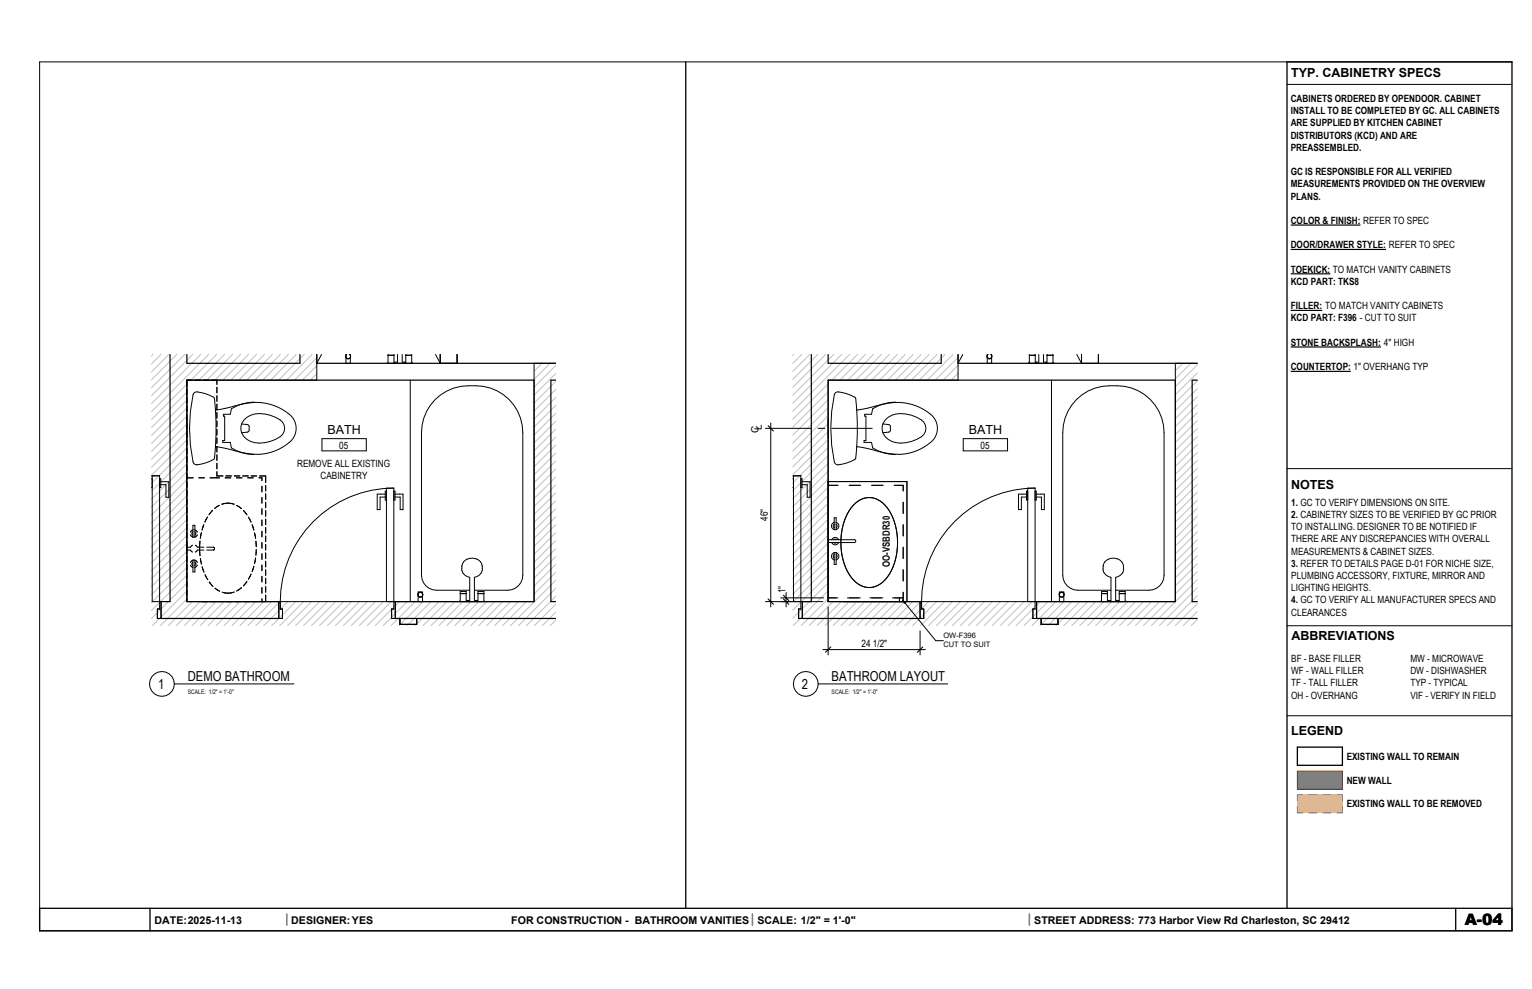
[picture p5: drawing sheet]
<svg xmlns="http://www.w3.org/2000/svg" width="432mm" height="279mm" viewBox="0 0 432 279" stroke-linecap="round" stroke-linejoin="round" font-family="sans-serif">
<g fill="none" stroke="#000" stroke-width=".28">
<path d="M89.3 100v7.2h-36.6v62.5h97.9v-67.2h6.2M90.7 100l-1.4 2.5M97.6 100v.3l.2-.3a.68 .68 0 0 0-.1 1 .68 .68 0 0 0 1 0 .68 .68 0 0 0-.1-1l.2 .2v-.2M109.4 100v2.4h-.1M111.1 100v2.4h.2M112.1 100v2.2h-.7M113.4 100v2.2h.8M114.4 100v2.4h-.1M116.1 100v2.4h.2M122.8 100l1.4 2.5M270.2 100v7.2h-36.6v62.5h97.9v-67.2h6.2M271.6 100l-1.4 2.5"/>
<path d="M278.4 100v.3l.2-.3a.68 .68 0 0 0 0 1 .68 .68 0 0 0 1 0 .68 .68 0 0 0-.1-1l.2 .2v-.2M290.3 100v2.4l-.2 .1 7.1-.1M292 100v2.4h.2M293 100v2.2h-.8M294.3 100v2.2h.8M295.3 100v2.4h-.2M297 100v2.4h.2M303.7 100l1.3 2.5M305 100v2.5M309.8 100v2.5h-4.8M54.7 110.9l.4-.3a9.3 9.3 0 0 1 5.4 1.7l.3 3.4 2.9-.5a44.1 44.1 0 0 1 9.2-1.7 13.5 13.5 0 0 1 10 4.8 5.2 5.2 0 0 1-2.3 7.2 14.9 14.9 0 0 1-12.9 2l-4-1-2.9-.5-.3 3.3a8.7 8.7 0 0 1-5.4 1.7l-.4-.3a41 41 0 0 1 0-19.8zM60.8 115.5l.1 3.5-.1 7.2"/>
<path d="M61.2 107.2v1.2M61.2 109.2v1.6M61.2 111.6v1.6M61.2 114v1.6M61.2 116.4v1.6M61.2 118.8v1.5M68.1 119.6l1.7 .2a1.26 1.26 0 0 1 .5 1.6l-.5 .5-1.7 .2M68.8 118.5a6.8 6.8 0 0 1 7.4-1.4 5.3 5.3 0 0 1 3.9 2.8 3.2 3.2 0 0 1-2.5 4.1 7.6 7.6 0 0 1-8.8-.8 3.5 3.5 0 0 1 0-4.7zM71.7 113.4a12.4 12.4 0 0 0-6.4 1.9l-.4 1.6h-1.9v.5h.4v6.9h-.6v.5h2.1l.4 1.6a12.4 12.4 0 0 0 6.4 1.8M97.6 100.8a.68 .68 0 0 0 .6 .4 .68 .68 0 0 0 .6-.4v1.7h-1.2zM109.2 102.4h7.1M109.2 102.4h.1"/>
<path d="M109.4 100.2h.1M109.4 100.2h1.7M109.5 100.2h1.6M109.5 100.2h.1M111.1 100.2h.1M111.3 102.4h.1M111.3 102.2v.2M111.4 102.5h.1M111.3 102.2h.1M114.2 102.2h.1M114.2 102.4h.1M114.2 102.2v.2"/>
<path d="M114.3 102.4h-.1M114.4 100.2h1.7M114.5 100.2h.1M114.5 100.2h1.6M115.7 107.2v62.5h2.2M116.1 100.2h.1M116.3 102.4h.1M235.5 110.9l.5-.3a9.3 9.3 0 0 1 5.3 1.7l.3 3.4 3-.5a44.1 44.1 0 0 1 9.1-1.7 13.5 13.5 0 0 1 10 4.8 5.2 5.2 0 0 1-2.2 7.2 14.9 14.9 0 0 1-12.9 2l-4-1-3-.5-.3 3.3a8.7 8.7 0 0 1-5.3 1.7l-.5-.2a40.9 40.9 0 0 1 0-19.9zM241.6 115.5l.2 3.5-.2 7.2M249 119.6l1.7 .2M249.7 118.5a6.8 6.8 0 0 1 7.3-1.4 5.3 5.3 0 0 1 4 2.8 3.2 3.2 0 0 1-2.5 4.1 7.6 7.6 0 0 1-8.8-.8 3.5 3.5 0 0 1 0-4.7zM250.7 119.8a1.26 1.26 0 0 1 .4 1.6l-.4 .5"/>
<path d="M252.5 113.4a12.4 12.4 0 0 0-6.4 1.9l-.3 1.6h-1.9v.5h.3v6.9h-.5v.5h2.1l.3 1.6a12.4 12.4 0 0 0 6.4 1.8M278.4 100.8a.68 .68 0 0 0 .6 .4 .68 .68 0 0 0 .7-.4v1.7h-1.3zM290.3 100.2h.1M290.3 100.2h1.7M290.4 100.2h.1M291.9 100.2h.1M292 100.2h.1M292.2 102.4h.1M292.2 102.2v.2M292.2 102.5h.1M292.2 102.2h.1M295.1 102.2h.1"/>
<path d="M295.1 102.4h.1M295.1 102.2v.2M295.3 100.2h.1M295.3 100.2h1.7M295.4 100.2h.1M296.6 107.2v62.5h2.2M296.9 100.2h.1M297 100.2h.1M297.2 102.4h.1M42.7 135.1h.2M42.7 137.6h.2M42.9 134.2h2.1v37.6h-.6v2.7h1v-4.8h-2.5z"/>
<path d="M45 135.1h.3v2.5h-.3M45 134.2l-2.3 .1M45.3 135.9h2.3v4.4h-.8v-3.6h-1.5M52.7 134.8h1.8M56.1 134.8h1.6M59.3 134.8h2.6M61.2 133v1.3h1.7M61.2 121.1v1.6M61.2 123.5v1.6M61.2 125.9v1.6M61.2 128.3v1.6M61.2 130.7v1.6"/>
<path d="M63.5 134.8h1.6M63.7 134.3h1.6M66.1 134.3h1.6M66.7 134.8h1.6M68.4 134.3h1.6M69.9 134.8h1.5M70.8 134.3h1.6M73 134.8h.9v.8M73.2 134.3h1.7v1.8M73.9 137.2v1.6M74.9 136.9v1.6M74.9 139.3v1.6"/>
<path d="M108.7 139.4h-2.3v4.4h.8v-3.6h1.5M109 138.5h-.3v2.5h.3M111.1 137.7a32.1 32.1 0 0 0-32 34.1h.6v2.7h-1.1v-4.8M111.1 137.7v34.1h-.6v2.7h1v-4.8M111.1 137.7h-2.1v32M111.1 138.5h.3v2.5h-.3M111.4 139.4h2.3v4.4h-.8v-3.6h-1.5M223.6 135.1h.2M223.6 137.6h.2M223.8 134.2h2.1v37.6h-.6v2.7h1v-4.8h-2.5zM225.9 135.1h.3v2.5h-.3M225.9 134.2l-2.3 .1"/>
<path d="M226.2 135.9h2.3v4.4h-.8v-3.6h-1.5M233.6 135.8h22.2v33.9M233.6 136.9h2.7M239.5 136.9h3.2M245.9 136.9h3.1M250.7 121.9l-1.7 .2M252.2 136.9h2.5v1.6M289.5 139.4h-2.2v4.4h.8v-3.6h1.4M289.9 138.5h-.4v2.5h.4M291.9 137.7a32.1 32.1 0 0 0-32 34.1h.6v2.7h-1v-4.8M291.9 137.7v34.1h-.6v2.7h1.1v-4.8M291.9 138.5h.4v2.5h-.4"/>
<path d="M291.9 137.7h-2v32M292.3 139.4h2.2v4.4h-.8v-3.6h-1.4M52.7 155.2h1l.6 .5M53.7 150.9l.7 .6M53.7 159.4l.7 .7M54.3 153.8l-.6 .6h-1M54.4 151.5v-3.3h.6v3.3M54.4 158v3.3h.6v-3.3M54.4 151.5h.6M54.4 158h.6M54.4 158l-.7 .7M54.4 149.5l-.7 .6"/>
<path d="M54.4 150l-.3 .3v.4l.3 .3M54.4 158.5l-.3 .3v.4l.3 .3M55 149.5l.7 .6M55 150l.2 .3v.4l-.2 .3M55 158.5l.2 .3v.4l-.2 .3M55 158l.7 .7M55.1 153.8l.6 .6h1.8M55.7 159.4l-.7 .7M55.7 150.9l-.7 .6M56.4 152.6v4.2M56.5 157.6l.3 1.5M56.8 150.3l-.3 1.5"/>
<path d="M57 159.9l.5 1.5M57.5 148l-.5 1.5M57.5 155.2h-1.8l-.6 .5M58.3 154.4h1.9l.3 .4-.3 .3-1.9 .1M58.5 145.9l-.7 1.4M60 144l-1 1.2M61.8 142.5l-1.3 .9M62.6 142.2h.1a5 5 0 0 1 3.3 0M66.8 142.6l1.3 .8M68.1 143.4h.1M68.6 144l1 1.2M70.1 145.9l.7 1.4"/>
<path d="M71.1 148l.5 1.5M71.6 159.7l-.5 1.5M71.8 150.3l.3 1.6M72.1 157.4l-.3 1.6M72.2 152.6l.1 1.6M72.3 155l-.1 1.6M73.9 140.3v1.6M73.9 143.5v1.6M73.9 146.7v1.6M73.9 149.9v1.6M73.9 153v1.6M73.9 156.2v1.6"/>
<path d="M73.9 159.4v1.6M74.9 141.7v1.6M74.9 144v1.6M74.9 146.4v1.6M74.9 148.8v1.6M74.9 151.2v1.6M74.9 153.6v1.6M74.9 156v1.5M74.9 158.3v1.6M233.6 152.2h7.4l.4 .4-.4 .4h-7.4M234.6 153a1.05 1.05 0 0 0 1 .7 1.05 1.05 0 0 0 .9-.7M234.6 152.2a1.05 1.05 0 0 1 1-.6 1.05 1.05 0 0 1 .9 .6"/>
<path d="M235.1 153l.3 .2 .6-.2M235.1 152.2l.3-.1 .6 .1M235.3 155.9a1.05 1.05 0 0 0-.8 1 1.05 1.05 0 0 0 .8 1M235.3 155.9v3.3h.5v-3.3M235.3 155.9h.5M235.3 147.4a1.05 1.05 0 0 0-.8 1 1.05 1.05 0 0 0 .8 1M235.3 147.9l-.3 .3v.4l.3 .3M235.3 156.4l-.3 .3v.4l.3 .3M235.3 146.1h.5v3.3h-.5zM235.8 147.4a1.05 1.05 0 0 1 .8 1 1.05 1.05 0 0 1-.8 1M235.8 147.9l.3 .3v.4l-.3 .3M235.8 156.4l.3 .3v.4l-.3 .3"/>
<path d="M235.8 155.9a1.05 1.05 0 0 1 .8 1 1.05 1.05 0 0 1-.8 1M240.7 142.5a5.8 5.8 0 0 1 9.5 .7 17.9 17.9 0 0 1 0 19.7 5.9 5.9 0 0 1-10.1 0 17.9 17.9 0 0 1 0-19.7zM254.7 141.7v3.1M254.7 148v3.2M254.7 154.4v3.1M57.8 162.1l.8 1.4M59 164.2l1.1 1.2M60.6 165.9l1.4 .9M66 167l-.2 .1a5.1 5.1 0 0 1-3.1 0M68.1 165.8l-1.3 .9M68.1 165.8h.1M69.6 164l-1 1.3"/>
<path d="M70.8 162l-.7 1.4M73.9 162.6v1.6M73.9 165.7v1.6M73.9 168.9v.8M74.9 160.7v1.6M74.9 163.1v1.6M74.9 165.5v1.6M74.9 167.9v1.8M112.8 174.5h4.7v1.6h-4.7zM117.9 167h1.3v.5a.68 .68 0 0 0-.7-.4 .68 .68 0 0 0-.6 .4zM117.9 169.7v-1.7a.68 .68 0 0 0 .6 .4 .68 .68 0 0 0 .7-.4v1.7M119.2 169.7h10.4"/>
<path d="M129.6 169.6v.1M129.8 167.5h1.7M129.8 167.4h.1M129.8 167.4h1.7M129.9 167.4v.1M131.4 167.4v.1M131.5 167.4h.1M131.7 169.6h-.2v-2.7h-1.7v2.7h-.2M131.7 169.7v-.3h.8v-6.5a2.79 2.79 0 0 1-2.1-3.7 2.79 2.79 0 0 1 3.9-1.6 2.72 2.72 0 0 1 1.7 2.8 2.72 2.72 0 0 1-2.2 2.5v6.5h.8v.3M132.5 166.5h-9.4a4.2 4.2 0 0 1-4.2-4.2v-40.3a13.5 13.5 0 0 1 15.3-13.2 13.2 13.2 0 0 1 13.3 13.2v40.3a4.2 4.2 0 0 1-4.3 4.2h-9.4M134.6 169.6h.1M134.6 169.6h.2v-2.7h1.7v2.7h.2"/>
<path d="M134.8 167.5h1.7M134.8 167.4h.1M134.8 167.4h1.7M134.9 167.4v.1M136.4 167.4v.1M136.5 167.4h.1M136.7 169.7h13.9M136.7 169.6v.1M233.6 168.6h2.7M239 168.6h3.7M245.3 168.6h3.7M251.7 168.6h3"/>
<path d="M253.7 168.6v1.1M254.7 160.7v3.2M254.7 167.1v2.6M293.7 174.5h4.7v1.6h-4.7zM298.8 167h1.2v.5a.68 .68 0 0 0-.6-.4 .68 .68 0 0 0-.6 .4zM298.8 169.7v-1.7a.68 .68 0 0 0 .6 .4 .68 .68 0 0 0 .6-.4v1.7M300 169.7h10.5M310.5 169.6v.1M310.7 167.5h1.6M310.7 167.4h.1M310.7 167.4h1.6M310.7 167.4v.1"/>
<path d="M312.3 167.4v.1M312.3 167.4h.1M312.6 169.6h-.3v-2.7h-1.6v2.7h-.2M312.6 169.7v-.3h.7v-6.5a2.79 2.79 0 0 1-2-3.7 2.79 2.79 0 0 1 3.9-1.6 2.72 2.72 0 0 1 1.7 2.8 2.72 2.72 0 0 1-2.2 2.5v6.5h.7v.3M313.3 166.5h-9.3a4.2 4.2 0 0 1-4.3-4.2v-40.3a13.5 13.5 0 0 1 15.4-13.2 13.2 13.2 0 0 1 13.2 13.2v40.3a4.2 4.2 0 0 1-4.2 4.2h-9.4M315.5 169.6h.1M315.5 169.6h.2v-2.7h1.6v2.7h.3M315.7 167.5h1.6M315.7 167.4h.1M315.7 167.4h1.6M315.7 167.4v.1M317.3 167.4v.1"/>
<path d="M317.3 167.4h.1M317.6 169.7h13.9M317.6 169.6v.1"/>
<circle cx="118.6" cy="167.7" r=".68"/>
<circle cx="299.4" cy="167.7" r=".68"/>
</g>
<g fill="none" stroke="#c0c0c0" stroke-width=".28">
<path d="M43.1 100l-.4 .4M45.4 100l-2.7 2.7M47.6 100l-4.9 4.9M49.9 100l-7.2 7.1M52.1 100l-9.4 9.4M54.4 100l-11.7 11.6M56.6 100l-13.9 13.9M58.8 100l-16.1 16.1M61.1 100l-7.2 7.2M63.3 100l-7.2 7.2M65.6 100l-7.3 7.2M67.8 100l-7.2 7.2"/>
<path d="M70.1 100l-7.3 7.2M72.3 100l-7.2 7.2M74.6 100l-7.3 7.2M76.8 100l-7.2 7.2M79.1 100l-7.3 7.2M81.3 100l-7.2 7.2M83.5 100l-7.2 7.2M85.8 100l-7.3 7.2M88 100l-7.2 7.2M223.9 100l-.3 .3M226.1 100l-2.5 2.5M228.4 100l-4.8 4.8"/>
<path d="M230.6 100l-7 7M232.9 100l-9.3 9.3M235.1 100l-11.5 11.5M237.4 100l-13.8 13.7M239.6 100l-16 16M241.8 100l-7.2 7.2M244.1 100l-7.2 7.2M246.3 100l-7.2 7.2M248.6 100l-7.3 7.2M250.8 100l-7.2 7.2M253.1 100l-7.3 7.2M255.3 100l-7.2 7.2"/>
<path d="M257.6 100l-7.3 7.2M259.8 100l-7.2 7.2M262.1 100l-7.3 7.2M264.3 100l-7.2 7.2M266.5 100l-7.2 7.2M268.8 100l-7.3 7.2M52.7 108.4l-10 10M52.7 110.6l-10 10M52.7 112.9l-10 10M52.7 115.1l-10 10M52.7 117.4l-10 9.9M52.7 119.6l-10 10"/>
<path d="M89.3 100.9l-6.3 6.3M89.3 103.2l-4 4M89.3 105.4l-1.8 1.8M150.6 102.5h.1M152.9 102.5l-2.3 2.2M155.1 102.5l-4.5 4.5M156.8 103.1l-6.2 6.1M156.8 105.3l-6.2 6.2M156.8 107.5l-6.2 6.2M156.8 109.8l-6.2 6.2M156.8 112l-6.2 6.2M156.8 114.3l-6.2 6.2"/>
<path d="M156.8 116.5l-6.2 6.2M156.8 118.8l-6.2 6.1M233.6 108.3l-10 9.9M233.6 110.5l-10 10M233.6 112.8l-10 9.9M233.6 115l-10 10M233.6 117.2l-10 10M233.6 119.5l-10 10M270.2 100.8l-6.4 6.4M270.2 103.1l-4.2 4.1M270.2 105.3l-1.9 1.9M333.6 102.5l-2.1 2.1"/>
<path d="M335.9 102.5l-4.4 4.4M337.7 102.9l-6.2 6.2M337.7 105.2l-6.2 6.2M337.7 107.4l-6.2 6.2M337.7 109.7l-6.2 6.2M337.7 111.9l-6.2 6.2M337.7 114.1l-6.2 6.2M337.7 116.4l-6.2 6.2M337.7 118.6l-6.2 6.2M52.7 121.8l-10 10M52.7 124.1l-10 10M52.7 126.3l-10 10"/>
<path d="M52.7 128.6l-10 10M52.7 130.8l-10 10M52.7 133.1l-10 10M52.7 135.3l-10 10M52.7 137.6l-10 10M52.7 139.8l-10 10M156.8 121l-6.2 6.2M156.8 123.3l-6.2 6.1M156.8 125.5l-6.2 6.2M156.8 127.8l-6.2 6.1M156.8 130l-6.2 6.2M156.8 132.2l-6.2 6.2"/>
<path d="M156.8 134.5l-6.2 6.2M156.8 136.7l-6.2 6.2M156.8 139l-6.2 6.1M233.6 121.7l-10 10M233.6 124l-10 9.9M233.6 126.2l-10 10M233.6 128.5l-10 9.9M233.6 130.7l-10 10M233.6 133l-10 9.9M233.6 135.2l-10 10M233.6 137.4l-10 10M233.6 139.7l-10 10"/>
<path d="M337.7 120.9l-6.2 6.2M337.7 123.1l-6.2 6.2M337.7 125.4l-6.2 6.2M337.7 127.6l-6.2 6.2M337.7 129.9l-6.2 6.2M337.7 132.1l-6.2 6.2M337.7 134.4l-6.2 6.1M337.7 136.6l-6.2 6.2M337.7 138.8l-6.2 6.2M52.7 142.1l-10 9.9M52.7 144.3l-10 10M52.7 146.5l-10 10"/>
<path d="M52.7 148.8l-10 10M52.7 151l-10 10M52.7 153.3l-10 10M52.7 155.5l-10 10M52.7 157.8l-10 10M156.8 141.2l-6.2 6.2M156.8 143.5l-6.2 6.1M156.8 145.7l-6.2 6.2M156.8 148l-6.2 6.1M156.8 150.2l-6.2 6.2M156.8 152.4l-6.2 6.2M156.8 154.7l-6.2 6.2"/>
<path d="M156.8 156.9l-6.2 6.2M156.8 159.2l-6.2 6.2M233.6 141.9l-10 10M233.6 144.2l-10 10M233.6 146.4l-10 10M233.6 148.7l-10 9.9M233.6 150.9l-10 10M233.6 153.2l-10 9.9M233.6 155.4l-10 10M233.6 157.7l-10 9.9M233.6 159.9l-10 10M337.7 141.1l-6.2 6.2"/>
<path d="M337.7 143.3l-6.2 6.2M337.7 145.6l-6.2 6.2M337.7 147.8l-6.2 6.2M337.7 150.1l-6.2 6.2M337.7 152.3l-6.2 6.2M337.7 154.6l-6.2 6.2M337.7 156.8l-6.2 6.2M337.7 159l-6.2 6.2M52.7 160l-10 10M52.7 162.3l-10 9.9M52.7 164.5l-10 10M52.7 166.7l-9.7 9.8"/>
<path d="M52.7 169l-7.5 7.5M54.2 169.7l-6.7 6.8M56.5 169.7l-6.8 6.8M58.7 169.7l-6.8 6.8M61 169.7l-6.8 6.8M63.2 169.7l-6.8 6.8M65.5 169.7l-6.8 6.8M67.7 169.7l-6.8 6.8M69.9 169.7l-6.7 6.8M72.2 169.7l-6.8 6.8M74.4 169.7l-6.7 6.8M76.7 169.7l-6.8 6.8"/>
<path d="M78.9 169.7l-6.8 6.8M81.2 169.7l-6.8 6.8M83.4 169.7l-6.8 6.8M85.7 169.7l-6.8 6.8M87.9 169.7l-6.8 6.8M90.2 169.7l-6.8 6.8M92.4 169.7l-6.8 6.8M94.6 169.7l-6.7 6.8M96.9 169.7l-6.8 6.8M99.1 169.7l-6.7 6.8M101.4 169.7l-6.8 6.8M103.6 169.7l-6.8 6.8"/>
<path d="M105.9 169.7l-6.8 6.8M108.1 169.7l-6.8 6.8M110.4 169.7l-6.8 6.8M112.6 169.7l-6.8 6.8M114.8 169.7l-6.7 6.8M117.1 169.7l-6.8 6.8M119.3 169.7l-6.7 6.8M121.6 169.7l-6.8 6.8M123.8 169.7l-6.8 6.8M126.1 169.7l-6.8 6.8M128.3 169.7l-6.8 6.8M130.6 169.7l-6.8 6.8"/>
<path d="M132.8 169.7l-6.8 6.8M135 169.7l-6.7 6.8M137.3 169.7l-6.8 6.8M139.5 169.7l-6.7 6.8M141.8 169.7l-6.8 6.8M144 169.7l-6.8 6.8M146.3 169.7l-6.8 6.8M148.5 169.7l-6.8 6.8M156.8 161.4l-6.2 6.2M156.8 163.7l-12.8 12.8M156.8 165.9l-10.6 10.6M156.8 168.2l-8.3 8.3"/>
<path d="M156.8 170.4l-6.1 6.1M156.8 172.6l-3.8 3.9M156.8 174.9l-1.6 1.6M233.6 162.1l-10 10M233.6 164.4l-10 10M233.6 166.6l-9.9 9.9M233.6 168.9l-7.6 7.6M235 169.7l-6.8 6.8M237.2 169.7l-6.7 6.8M239.5 169.7l-6.8 6.8M241.7 169.7l-6.8 6.8M244 169.7l-6.8 6.8"/>
<path d="M246.2 169.7l-6.8 6.8M248.5 169.7l-6.8 6.8M250.7 169.7l-6.8 6.8M252.9 169.7l-6.7 6.8M255.2 169.7l-6.8 6.8M257.4 169.7l-6.7 6.8M259.7 169.7l-6.8 6.8M261.9 169.7l-6.8 6.8M264.2 169.7l-6.8 6.8M266.4 169.7l-6.8 6.8M268.7 169.7l-6.8 6.8M270.9 169.7l-6.8 6.8"/>
<path d="M273.2 169.7l-6.8 6.8M275.4 169.7l-6.8 6.8M277.6 169.7l-6.7 6.8M279.9 169.7l-6.8 6.8M282.1 169.7l-6.7 6.8M284.4 169.7l-6.8 6.8M286.6 169.7l-6.8 6.8M288.9 169.7l-6.8 6.8M291.1 169.7l-6.8 6.8M293.4 169.7l-6.8 6.8M295.6 169.7l-6.8 6.8M297.8 169.7l-6.7 6.8"/>
<path d="M300.1 169.7l-6.8 6.8M302.3 169.7l-6.7 6.8M304.6 169.7l-6.8 6.8M306.8 169.7l-6.8 6.8M309.1 169.7l-6.8 6.8M311.3 169.7l-6.8 6.8M313.6 169.7l-6.8 6.8M315.8 169.7l-6.8 6.8M318.1 169.7l-6.8 6.8M320.3 169.7l-6.8 6.8M322.5 169.7l-6.7 6.8M324.8 169.7l-6.8 6.8"/>
<path d="M327 169.7l-6.8 6.8M329.3 169.7l-6.8 6.8M337.7 161.3l-6.2 6.2M337.7 163.5l-13 13M337.7 165.8l-10.7 10.7M337.7 168l-8.5 8.5M337.7 170.3l-6.2 6.2M337.7 172.5l-4 4M337.7 174.8l-1.7 1.7"/>
</g>
<path d="M48 100v69.7h-2.6v4.8h33.2v-4.8h-25.9v-62.5h97.9v62.5h-39.1v4.8h45.3M52.7 100v2.5h31.9v-2.5M89.3 100v2.5h67.5M124.2 100v2.5M128.9 100v2.5M228.8 100v69.7h-2.5v4.8h33.2v-4.8h-25.9v-62.5h97.9v62.5h-39.1v4.8h45.3M233.6 100v2.5h31.9v-2.5M270.2 100v2.5h67.5M156.8 107.2h-1.4v62.5h1.4M337.7 107.2h-1.5v62.5h1.5" fill="none" stroke="#000" stroke-width=".34"/>
<path d="M90.8 123.7h12.5v3.5h-12.5z" fill="#fff"/>
<path d="M90.8 123.7h12.5v3.5h-12.5z" fill="none" stroke="#000" stroke-width=".28"/>
<path d="M271.7 123.7h12.5v3.5h-12.5z" fill="#fff"/>
<g fill="none" stroke="#000" stroke-width=".28">
<path d="M217.4 119.3v51.9M215.9 120.8h12.9M230.7 120.8h2M234.6 120.8h11.4M271.7 123.7h12.5v3.5h-12.5zM215.9 169.7h16.2M220.2 168.6h12.1M221.7 167.1v4.1M233.6 171.2v13.5M254.6 169.3l.8 .7-.3 .2zM254.6 169.3l9.3 11.4h2.2M259.5 177.9v6.8"/>
<path d="M232.1 183.2h28.9"/>
</g>
<path d="M216.6 120.1l1.5 1.5M216.6 169l1.5 1.5M221 169l1.5 1.5M221 167.9l1.5 1.5M234.3 182.5l-1.5 1.5M260.3 182.5l-1.5 1.5" fill="none" stroke="#000" stroke-width=".3"/>
<path d="M254.6 169.3l.8 .7-.3 .2z" fill="#000"/>
<path d="M365.9 210.7h12.7v5.2h-12.7z" fill="#fff"/>
<path d="M365.9 210.7h12.7v5.2h-12.7z" fill="none" stroke="#000" stroke-width=".37"/>
<path d="M365.9 217.5h12.7v5.1h-12.7z" fill="#808080"/>
<path d="M365.9 217.5h12.7v5.1h-12.7z" fill="none" stroke="#f00" stroke-width=".28"/>
<path d="M365.9 224.2h12.7v5.1h-12.7z" fill="#ffb76f"/>
<path d="M365.9 227.5v1.8h1.6M367.5 224.2h-1.6v1.8M369.1 224.2h2.4M369.1 229.3h2.4M373.1 224.2h2.3M373.1 229.3h2.3M377 224.2h1.6v1.8M378.6 227.5v1.8h-1.6" fill="none" stroke="#808080" stroke-width=".28"/>
<g fill="none" stroke="#000" stroke-width=".28">
<path d="M426.4 17.5h-415.2v245.1h415.2M363 23.8h63.4M363 132.2h63.4M363 176.5h63.4M49.2 192.9h33.7M230.8 192.9h36.5M363 201.9h63.4"/>
<circle cx="45.7" cy="192.9" r="3.5"/>
<circle cx="227.3" cy="192.9" r="3.5"/>
</g>
<path d="M193.4 17.5v238.7M42.3 256.2v6.4M363 256.2v-238.7h63.4v245.1h-415.2v-6.4h415.2M410.6 256.2v6.4" fill="none" stroke="#000" stroke-width=".37"/>
<path d="M80.9 257.8v3.2M212.2 257.8v3.2M290.3 257.8v3.2" fill="none" stroke="#808080" stroke-width=".45"/>
<path d="M364 63.5h19.7M364 70.4h26.9M364 77.2h11.2M364 87.6h8.9M364 97.9h25.5M364 104.8h17" fill="none" stroke="#000" stroke-width=".33"/>
<text font-size="4.4" x="413.1" y="261">A-04</text>
<g font-size="3.9">
<text x="53" y="192">DEMO BATHROOM</text>
<text x="234.6" y="192">BATHROOM LAYOUT</text>
<text x="44.6" y="194.3">1</text>
<text x="226.2" y="194.3">2</text>
</g>
<g font-size="3.5">
<text x="364.2" y="21.8">TYP. CABINETRY SPECS</text>
<text x="92.4" y="122.5">BATH</text>
<text x="273.2" y="122.5">BATH</text>
<text x="364.2" y="138">NOTES</text>
<text x="364.2" y="180.6">ABBREVIATIONS</text>
<text x="364.2" y="207.2">LEGEND</text>
</g>
<g font-size="3">
<text x="43.6" y="260.5">DATE:2025-11-13</text>
<text x="82.2" y="260.5">DESIGNER:YES</text>
<text x="144.2" y="260.5">FOR CONSTRUCTION - BATHROOM VANITIES</text>
<text x="213.6" y="260.5">SCALE: 1/2&quot; = 1'-0&quot;</text>
<text x="291.7" y="260.5">STREET ADDRESS: 773 Harbor View Rd Charleston, SC 29412</text>
</g>
<g font-size="2.8">
<text x="364" y="28.8">CABINETS ORDERED BY OPENDOOR. CABINET</text>
<text x="364" y="32.2">INSTALL TO BE COMPLETED BY GC. ALL CABINETS</text>
<text x="364" y="35.6">ARE SUPPLIED BY KITCHEN CABINET</text>
<text x="364" y="39.1">DISTRIBUTORS (KCD) AND ARE</text>
<text x="364" y="42.5">PREASSEMBLED.</text>
<text x="364" y="49.4">GC IS RESPONSIBLE FOR ALL VERIFIED</text>
<text x="364" y="52.8">MEASUREMENTS PROVIDED ON THE OVERVIEW</text>
<text x="364" y="56.3">PLANS.</text>
<text x="364" y="63.2">COLOR &amp; FINISH: REFER TO SPEC</text>
<text x="364" y="70">DOOR/DRAWER STYLE: REFER TO SPEC</text>
<text x="364" y="76.9">TOEKICK: TO MATCH VANITY CABINETS</text>
<text x="364" y="80.4">KCD PART: TKS8</text>
<text x="364" y="87.2">FILLER: TO MATCH VANITY CABINETS</text>
<text x="364" y="90.7">KCD PART: F396 - CUT TO SUIT</text>
<text x="364" y="97.6">STONE BACKSPLASH: 4&quot; HIGH</text>
<text x="364" y="104.4">COUNTERTOP: 1&quot; OVERHANG TYP</text>
<text x="214" y="122.1" transform="rotate(-90 214 122.1)">C</text>
<text x="214.8" y="121.4" transform="rotate(-90 214.8 121.4)">L</text>
<text x="83.8" y="131.7">REMOVE ALL EXISTING</text>
<text x="95.7" y="126.5">05</text>
<text x="276.6" y="126.5">05</text>
<text x="90.4" y="135.2">CABINETRY</text>
<text x="364.2" y="142.7">1. GC TO VERIFY DIMENSIONS ON SITE.</text>
<text x="216.5" y="146.9" transform="rotate(-90 216.5 146.9)">46&quot;</text>
<text x="364.2" y="146.1">2. CABINETRY SIZES TO BE VERIFIED BY GC PRIOR</text>
<text x="364.2" y="149.6">TO INSTALLING. DESIGNER TO BE NOTIFIED IF</text>
<text x="364.2" y="153">THERE ARE ANY DISCREPANCIES WITH OVERALL</text>
<text x="251" y="159.9" transform="rotate(-90 251 159.9)">OO-VSBDR30</text>
<text x="364.2" y="156.5">MEASUREMENTS &amp; CABINET SIZES.</text>
<text x="364.2" y="159.9">3. REFER TO DETAILS PAGE D-01 FOR NICHE SIZE,</text>
<text x="221.5" y="167.4" transform="rotate(-90 221.5 167.4)">1&quot;</text>
<text x="364.2" y="163.3">PLUMBING ACCESSORY, FIXTURE, MIRROR AND</text>
<text x="364.2" y="166.8">LIGHTING HEIGHTS.</text>
<text x="364.2" y="170.2">4. GC TO VERIFY ALL MANUFACTURER SPECS AND</text>
<text x="364.2" y="173.7">CLEARANCES</text>
<text x="243" y="182.4">24 1/2&quot;</text>
<text x="364.2" y="186.7">BF - BASE FILLER</text>
<text x="364.2" y="190.2">WF - WALL FILLER</text>
<text x="397.8" y="186.7">MW - MICROWAVE</text>
<text x="397.8" y="190.2">DW - DISHWASHER</text>
<text x="364.2" y="193.6">TF - TALL FILLER</text>
<text x="364.2" y="197">OH - OVERHANG</text>
<text x="397.8" y="193.6">TYP - TYPICAL</text>
<text x="397.8" y="197">VIF - VERIFY IN FIELD</text>
<text x="379.8" y="214.3">EXISTING WALL TO REMAIN</text>
<text x="379.8" y="221.2">NEW WALL</text>
<text x="379.8" y="227.6">EXISTING WALL TO BE REMOVED</text>
</g>
<g font-size="2.1">
<text x="266.1" y="180.1">OW-F396</text>
<text x="266.1" y="182.4">CUT TO SUIT</text>
</g>
<g font-size="1.8">
<text x="53" y="195.8">SCALE: 1/2&quot; = 1'-0&quot;</text>
<text x="234.6" y="195.8">SCALE: 1/2&quot; = 1'-0&quot;</text>
</g>
</svg>
